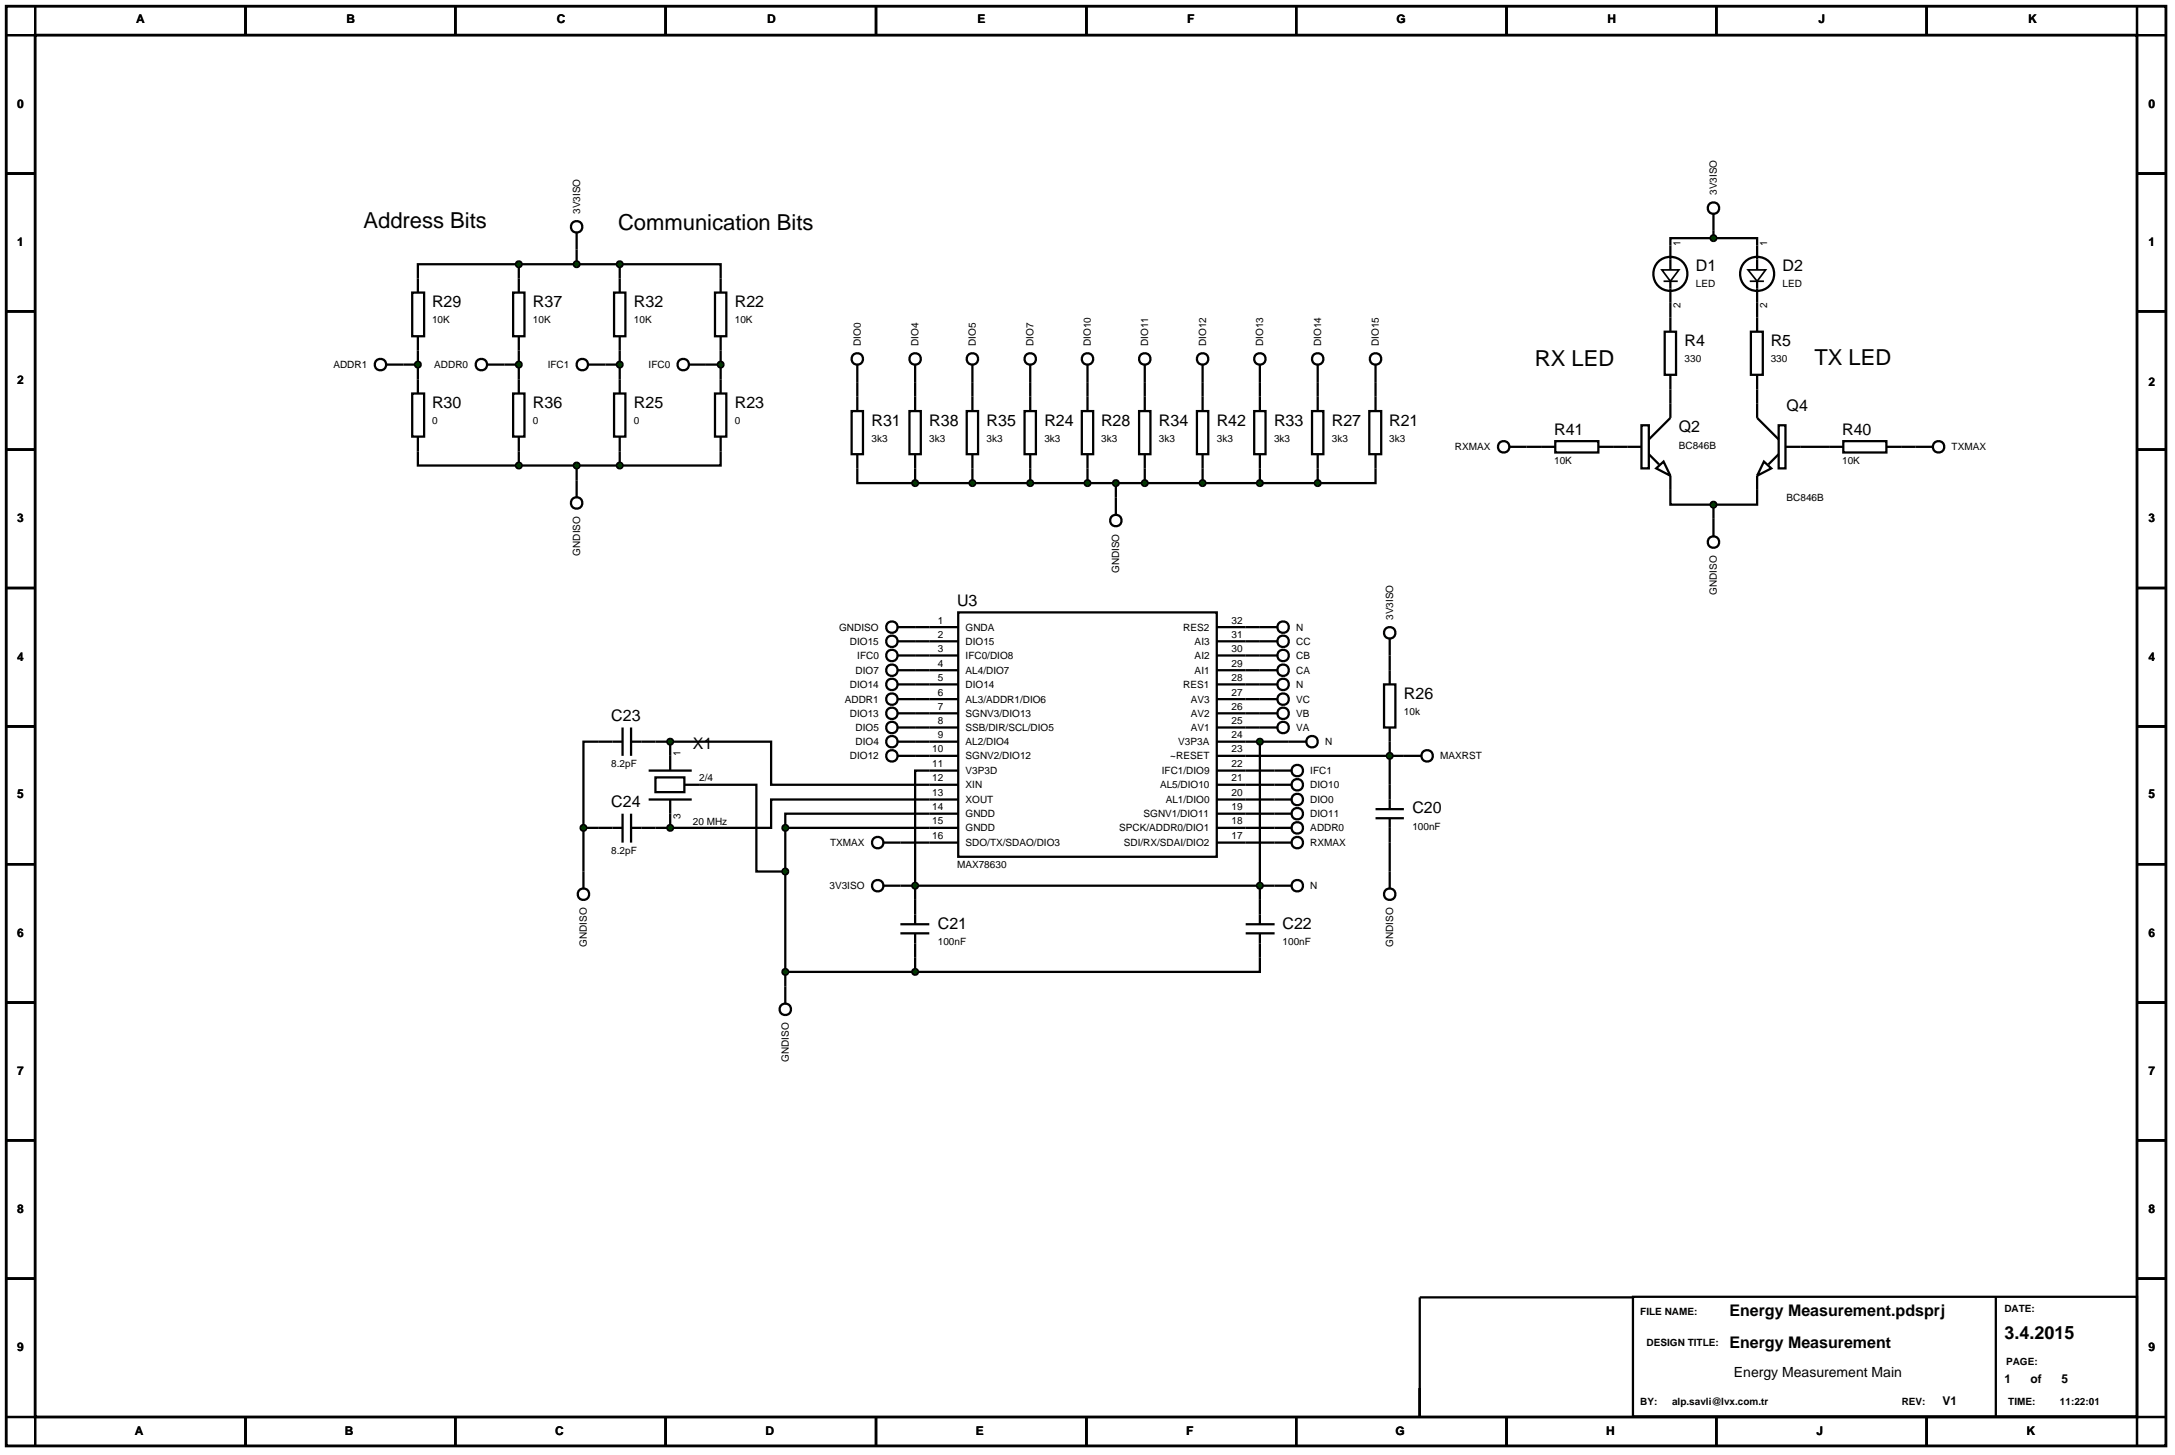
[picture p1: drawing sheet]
<svg xmlns="http://www.w3.org/2000/svg" width="384mm" height="257mm" viewBox="0 0 384 257" stroke-linecap="round" stroke-linejoin="round" font-family="sans-serif">
<path d="M1.1 1.1h380.9v253.9h-380.9zM6.2 6.2h370.7v243.7h-370.7z" fill="none" stroke="#000" stroke-width=".5"/>
<g fill="none" stroke="#000" stroke-width=".4">
<path d="M6.2 1.1v5.1h-5.1M43.3 1.1v5.1M80.3 1.1v5.1M117.4 1.1v5.1M154.5 1.1v5.1M191.6 1.1v5.1M228.6 1.1v5.1M265.7 1.1v5.1M302.7 1.1v5.1M339.8 1.1v5.1M376.9 1.1v5.1h5.1M1.1 30.6h5.1"/>
<path d="M376.9 30.6h5.1M1.1 54.9h5.1M91.5 46.6h-17.8v2.5M91.5 46.6v2.5M91.5 46.6h17.8M101.7 44v2.6M109.3 46.6h17.8v2.5M109.3 46.6v2.5M294.6 53.4v2.6M302.2 42h7.7v1.3M302.2 42h-7.6v1.3M302.2 40.7v1.3"/>
<path d="M309.9 53.4v2.6M376.9 54.9h5.1M1.1 79.3h5.1M71.2 64.3h2.5M73.7 79.6v2.5h17.8M73.7 61.8v5.1M89 64.3h2.5M91.5 61.8v5.1M91.5 79.6v2.5M106.8 64.3h2.5M109.3 61.8v5.1M109.3 79.6v2.5"/>
<path d="M124.5 64.3h2.6M127.1 79.6v2.5h-17.8M127.1 61.8v5.1M151.2 67.4v2.5M161.4 67.4v2.5M171.5 67.4v2.5M181.7 67.4v2.5M191.8 67.4v2.5M201.9 67.4v2.5M212.1 67.4v2.5M222.2 67.4v2.5M232.4 67.4v2.5"/>
<path d="M242.6 67.4v2.5M269.2 78.8h2.6M284.5 78.8h2.5M294.6 68.7v2.5M309.9 68.7v2.5M317.5 78.8h5.1M335.3 78.8h2.5M376.9 79.3h5.1M91.5 82.1h17.8M101.7 82.1v2.6M151.2 82.6v2.6h10.2M161.4 82.6v2.6"/>
<path d="M161.4 85.2h71M171.5 82.6v2.6M181.7 82.6v2.6M191.8 82.6v2.6M196.8 85.2v2.5M201.9 82.6v2.6M212.1 82.6v2.6M222.2 82.6v2.6M232.4 82.6v2.6M242.6 82.6v2.6h-10.2M294.6 86.4v2.6h7.6M302.2 89v2.5"/>
<path d="M309.9 86.4v2.6h-7.7M1.1 103.7h5.1M161.4 113.1h7.6M161.4 115.6h7.6M161.4 118.2h7.6M161.4 110.6h7.6M169 108h45.6v43.1h-45.6zM214.6 113.1h10.7M214.6 115.6h10.7M214.6 118.2h10.7M214.6 110.6h7.6M245.1 115.6v5.1"/>
<path d="M376.9 103.7h5.1M1.1 128.1h5.1M105.5 130.8h-2.6v15.2M115.6 130.8h2.6M118.2 130.8h17.8v7.6h33M118.2 130.8v2.5M123.3 138.4h10.1v15.3h5.1M161.4 123.3h7.6M161.4 125.8h7.6M161.4 128.3h7.6M161.4 133.3h7.6M161.4 120.7h7.6"/>
<path d="M161.4 130.8h7.6M169 135.9h-7.6v22.8M214.6 123.3h10.7M214.6 125.8h10.7M214.6 128.3h10.7M214.6 133.3h36.1M214.6 120.7h7.6M214.6 130.8h15.8M214.6 135.9h10.2M214.6 138.4h10.2M222.2 130.8v27.9M244.1 120.7h2v7.6h-2z"/>
<path d="M245.1 128.3v10.1M376.9 128.1h5.1M1.1 152.4h5.1M102.9 146h2.6M102.9 146v7.7M115.6 146h2.6M118.2 143.5v2.5M138.5 146h30.5M138.5 146v28M158.8 148.6h10.2M158.8 156.2h66M169 141h-33v5h-17.8"/>
<path d="M169 143.5h-30.5v2.5M214.6 148.6h10.2M214.6 146h10.2M214.6 143.5h10.2M214.6 141h10.2M245.1 148.6v5.1M376.9 152.4h5.1M1.1 176.8h5.1M138.5 171.4h22.9M161.4 168.9v2.5M222.2 168.9v2.5h-60.8M376.9 176.8h5.1"/>
<path d="M1.1 201.1h5.1M376.9 201.1h5.1M1.1 225.5h5.1M288 228.7h88.9v21.1h-88.9zM288 228.8h-37.6v21.1M352 228.7v21.1M376.9 225.5h5.1M1.1 249.9h5.1v5.1M43.3 249.9v5.1M80.3 249.9v5.1M117.4 249.9v5.1M154.5 249.9v5.1"/>
<path d="M191.6 249.9v5.1M228.6 249.9v5.1M265.7 249.9v5.1M302.7 249.9v5.1M339.8 249.9v5.1M382 249.9h-5.1v5.1"/>
<circle cx="226.3" cy="113.1" r="1.01"/>
<circle cx="226.3" cy="115.6" r="1.01"/>
<circle cx="226.3" cy="118.2" r="1.01"/>
<circle cx="226.3" cy="125.8" r="1.01"/>
<circle cx="226.3" cy="123.3" r="1.01"/>
<circle cx="226.3" cy="128.3" r="1.01"/>
<circle cx="231.4" cy="130.8" r="1.01"/>
<circle cx="251.7" cy="133.3" r="1.01"/>
</g>
<path d="M244.7 133l.4-.2-.5 .5zM245.1 132.8l.4 .2 .1 .3zM245.6 133.3l-.1 .3-.4 .2zM244.6 133.3l.5 .5-.4-.2z" fill="#004000" stroke="#000" stroke-width=".4"/>
<path d="M244.6 133.3l.5-.5 .5 .5-.5 .5z" fill="#004000"/>
<g fill="none" stroke="#000" stroke-width=".4">
<path d="M222.2 110.6h3.1M245.1 112.6v3M105.5 130.8h4.3M109.8 128.3v5M111.3 128.3v5M111.3 130.8h4.3M114.4 135.9h7.6M115.6 137.1h5.1v2.6h-5.1zM118.2 133.3v2.6M120.7 138.4h2.6M222.2 120.7h3.1M105.5 146h4.3"/>
<path d="M109.8 143.5v5.1M111.3 143.5v5.1M111.3 146h4.3M114.4 141h7.6M118.2 141v2.5M155.8 148.6h3M224.8 148.6h3"/>
<circle cx="226.3" cy="110.6" r="1.01"/>
<circle cx="245.1" cy="111.6" r="1.01"/>
<circle cx="226.3" cy="120.7" r="1.01"/>
<circle cx="154.8" cy="148.6" r="1.01"/>
<circle cx="228.8" cy="148.6" r="1.01"/>
</g>
<g fill="#004000" stroke="#000" stroke-width=".4">
<path d="M117.8 145.7l.4-.2-.5 .5zM118.2 145.5l.3 .1 .2 .4zM118.7 146l-.2 .4-.3 .1zM117.7 146l.5 .5-.4-.2z"/>
<path d="M117.9 130.4l.3-.1-.5 .5zM118.2 130.3l.3 .1 .2 .4zM118.2 131.3l.5-.5-.2 .4zM117.7 130.8l.5 .5-.4-.2z"/>
</g>
<g fill="#004000">
<path d="M117.7 146l.5-.5 .5 .5-.5 .5z"/>
<path d="M118.2 130.3l.5 .5-.5 .5-.5-.5z"/>
</g>
<path d="M245.1 138.4v4.3M161.4 158.7v4.3M222.2 158.7v4.3M242.6 144.3h5M242.6 142.7h5M245.1 144.3v4.3M158.8 164.6h5.1M158.8 163h5.1M161.4 164.6v4.3M219.7 164.6h5.1M219.7 163h5.1M222.2 164.6v4.3" fill="none" stroke="#000" stroke-width=".4"/>
<g fill="#004000" stroke="#000" stroke-width=".4">
<path d="M221.9 130.4l.3-.1-.5 .5zM222.2 130.3l.4 .2 .1 .3zM222.2 131.3l.5-.5-.2 .4zM221.7 130.8l.5 .5-.4-.2z"/>
<path d="M161 155.9l.4-.2-.5 .5zM161.4 155.7l.4 .2 .1 .3zM161.9 156.2l-.1 .3-.4 .2zM160.9 156.2l.5 .5-.3-.1z"/>
<path d="M221.9 155.8l.3-.1-.5 .5zM222.2 155.7l.4 .2 .1 .3zM222.2 156.7l.5-.5-.2 .4zM221.7 156.2l.5 .5-.4-.2z"/>
</g>
<g fill="#004000">
<path d="M222.2 130.3l.5 .5-.5 .5-.5-.5z"/>
<path d="M160.9 156.2l.5-.5 .5 .5-.5 .5z"/>
<path d="M222.2 155.7l.5 .5-.5 .5-.5-.5z"/>
</g>
<g fill="none" stroke="#000" stroke-width=".4">
<path d="M158.3 115.6h3.1M158.3 123.3h3.1M224.8 135.9h3M155.8 156.2h3M224.8 146h3M138.5 174v3"/>
<circle cx="157.3" cy="115.6" r="1.01"/>
<circle cx="157.3" cy="123.3" r="1.01"/>
<circle cx="228.8" cy="135.9" r="1.01"/>
<circle cx="154.8" cy="156.2" r="1.01"/>
<circle cx="228.8" cy="146" r="1.01"/>
<circle cx="138.5" cy="178" r="1.01"/>
</g>
<path d="M138.2 145.6l.3-.1-.5 .5zM138.5 145.5l.3 .1 .2 .4zM139 146l-.2 .4-.3 .1zM138 146l.5 .5-.4-.2z" fill="#004000" stroke="#000" stroke-width=".4"/>
<path d="M138 146l.5-.5 .5 .5-.5 .5z" fill="#004000"/>
<g fill="none" stroke="#000" stroke-width=".4">
<path d="M102.9 153.7v3M245.1 153.7v3"/>
<circle cx="102.9" cy="157.7" r="1.01"/>
<circle cx="245.1" cy="157.7" r="1.01"/>
</g>
<path d="M102.6 145.6l.3-.1-.5 .5zM102.9 145.5l.4 .2 .1 .3zM103.4 146l-.1 .3-.4 .2zM102.4 146l.5 .5-.4-.2z" fill="#004000" stroke="#000" stroke-width=".4"/>
<path d="M102.4 146l.5-.5 .5 .5-.5 .5z" fill="#004000"/>
<g fill="none" stroke="#000" stroke-width=".4">
<path d="M72.7 51.6h2.1v7.7h-2.1zM73.7 49.1v2.5M73.7 59.3v2.5M90.5 51.6h2v7.7h-2zM91.5 49.1v2.5M91.5 59.3v2.5M108.3 51.6h2v7.7h-2zM109.3 49.1v2.5M109.3 59.3v2.5M126.1 51.6h2v7.7h-2zM127.1 49.1v2.5M127.1 59.3v2.5"/>
<path d="M68.2 64.3h3M72.7 69.4h2.1v7.6h-2.1zM73.7 66.9v2.5M73.7 77v2.6M85.9 64.3h3.1M90.5 69.4h2v7.6h-2zM91.5 66.9v2.5M91.5 77v2.6M103.7 64.3h3.1M108.3 69.4h2v7.6h-2zM109.3 66.9v2.5M109.3 77v2.6"/>
<path d="M121.5 64.3h3M126.1 69.4h2v7.6h-2zM127.1 66.9v2.5M127.1 77v2.6M158.3 110.6h3.1M224.8 156.2h3"/>
<circle cx="67.1" cy="64.3" r="1.01"/>
<circle cx="84.9" cy="64.3" r="1.01"/>
<circle cx="102.7" cy="64.3" r="1.01"/>
<circle cx="120.5" cy="64.3" r="1.01"/>
<circle cx="157.3" cy="110.6" r="1.01"/>
<circle cx="228.8" cy="156.2" r="1.01"/>
</g>
<g fill="#004000" stroke="#000" stroke-width=".4">
<path d="M126.8 63.9l.3-.1-.5 .5zM127.1 63.8l.3 .1 .2 .4zM127.1 64.8l.5-.5-.2 .4zM126.6 64.3l.5 .5-.4-.2z"/>
<path d="M109 63.9l.3-.1-.5 .5zM109.3 63.8l.4 .2 .1 .3zM109.3 64.8l.5-.5-.2 .4zM108.8 64.3l.5 .5-.3-.1z"/>
<path d="M91.2 63.9l.3-.1-.5 .5zM91.5 63.8l.4 .2 .1 .3zM92 64.3l-.2 .4-.3 .1zM91 64.3l.5 .5-.3-.1z"/>
<path d="M73.4 63.9l.3-.1-.5 .5zM73.7 63.8l.3 .1 .2 .4zM73.7 64.8l.5-.5-.2 .4zM73.2 64.3l.5 .5-.3-.1z"/>
<path d="M108.9 81.8l.4-.2-.5 .5zM109.3 81.6l.4 .2 .1 .3zM109.8 82.1l-.1 .3-.4 .2zM108.8 82.1l.5 .5-.4-.2z"/>
<path d="M91.1 81.8l.4-.2-.5 .5zM91.5 81.6l.3 .1 .2 .4zM92 82.1l-.1 .3-.4 .2zM91 82.1l.5 .5-.4-.2z"/>
<path d="M108.9 46.3l.4-.2-.5 .5zM109.3 46.1l.3 .1 .2 .4zM109.8 46.6l-.1 .3-.4 .2zM108.8 46.6l.5 .5-.4-.2z"/>
<path d="M91.2 46.2l.3-.1-.5 .5zM91.5 46.1l.3 .1 .2 .4zM92 46.6l-.1 .3-.4 .2zM91 46.6l.5 .5-.4-.2z"/>
</g>
<g fill="#004000">
<path d="M127.1 63.8l.5 .5-.5 .5-.5-.5z"/>
<path d="M109.3 63.8l.5 .5-.5 .5-.5-.5z"/>
<path d="M91.5 63.8l.5 .5-.5 .5-.5-.5z"/>
<path d="M73.7 63.8l.5 .5-.5 .5-.5-.5z"/>
<path d="M108.8 82.1l.5-.5 .5 .5-.5 .5z"/>
<path d="M91.5 81.6l.5 .5-.5 .5-.5-.5z"/>
<path d="M108.8 46.6l.5-.5 .5 .5-.5 .5z"/>
<path d="M91 46.6l.5-.5 .5 .5-.5 .5z"/>
</g>
<g fill="none" stroke="#000" stroke-width=".4">
<path d="M101.7 41v3"/>
<circle cx="101.7" cy="40" r="1.01"/>
</g>
<path d="M101.4 46.2l.3-.1-.5 .5zM101.7 46.1l.3 .1 .2 .4zM102.2 46.6l-.2 .4-.3 .1zM101.2 46.6l.5 .5-.4-.2z" fill="#004000" stroke="#000" stroke-width=".4"/>
<path d="M101.2 46.6l.5-.5 .5 .5-.5 .5z" fill="#004000"/>
<g fill="none" stroke="#000" stroke-width=".4">
<path d="M101.7 84.7v3"/>
<circle cx="101.7" cy="88.7" r="1.01"/>
</g>
<path d="M101.3 81.8l.4-.2-.5 .5zM101.7 81.6l.3 .1 .2 .4zM102.2 82.1l-.2 .4-.3 .1zM101.2 82.1l.5 .5-.4-.2z" fill="#004000" stroke="#000" stroke-width=".4"/>
<path d="M101.2 82.1l.5-.5 .5 .5-.5 .5z" fill="#004000"/>
<g fill="none" stroke="#000" stroke-width=".4">
<path d="M293.6 58.5h2v7.6h-2zM294.6 43.3v4.3M294.6 49.6v3.8M294.6 56v2.5M308.8 58.5h2.1v7.6h-2.1zM309.9 43.3v4.3M309.9 49.6v3.8M309.9 56v2.5M266.2 78.8h3M271.8 78.8h2.5M274.3 77.8h7.6v2h-7.6zM281.9 78.8h2.6"/>
<path d="M287 78.8h2.5M289.5 75h1.3v7.6h-1.3zM294.6 66.1v2.6M294.6 71.2v2.5l-3.8 3.8M309.9 66.1v2.6M309.9 71.2v2.5l3.8 3.8M313.7 75h1.2v7.6h-1.2zM314.9 78.8h2.6M322.6 78.8h2.5M325.1 77.8h7.6v2h-7.6zM332.7 78.8h2.6M337.8 78.8h3"/>
<path d="M290.8 80.1l1.8 1.8M292.1 82.6l1.3-1.2 1.2 2.5zM294.6 83.9v2.5M302.2 91.5v3.1M309.9 83.9v2.5M311.1 81.4l1.3 1.2-2.5 1.3zM313.7 80.1l-1.8 1.8"/>
<circle cx="294.6" cy="48.3" r="3"/>
<circle cx="309.9" cy="48.3" r="3"/>
<circle cx="265.2" cy="78.8" r="1.01"/>
<circle cx="341.9" cy="78.8" r="1.01"/>
<circle cx="302.2" cy="95.6" r="1.01"/>
</g>
<path d="M293.1 47.6h3l-1.5 2zM293.4 49.6h2.5M308.3 47.6h3.1l-1.5 2zM308.6 49.6h2.5" fill="none" stroke="#000" stroke-width=".3"/>
<path d="M301.8 88.7l.4-.2-.5 .5zM302.2 88.5l.4 .2 .1 .3zM302.7 89l-.1 .3-.4 .2zM301.7 89l.5 .5-.4-.2z" fill="#004000" stroke="#000" stroke-width=".4"/>
<path d="M301.7 89l.5-.5 .5 .5-.5 .5z" fill="#004000"/>
<g fill="none" stroke="#000" stroke-width=".4">
<path d="M302.2 37.7v3M158.3 113.1h3.1M158.3 118.2h3.1M158.3 120.7h3.1M158.3 125.8h3.1M158.3 128.3h3.1M158.3 130.8h3.1M158.3 133.3h3.1M224.8 138.4h3M224.8 143.5h3M224.8 141h3"/>
<circle cx="302.2" cy="36.7" r="1.01"/>
<circle cx="157.3" cy="118.2" r="1.01"/>
<circle cx="157.3" cy="113.1" r="1.01"/>
<circle cx="157.3" cy="128.3" r="1.01"/>
<circle cx="157.3" cy="133.3" r="1.01"/>
<circle cx="157.3" cy="125.8" r="1.01"/>
<circle cx="157.3" cy="130.8" r="1.01"/>
<circle cx="157.3" cy="120.7" r="1.01"/>
<circle cx="228.8" cy="138.4" r="1.01"/>
<circle cx="228.8" cy="143.5" r="1.01"/>
<circle cx="228.8" cy="141" r="1.01"/>
</g>
<path d="M138.2 153.3l.3-.1-.5 .5zM138.5 153.2l.3 .1 .2 .4zM138.5 154.2l.5-.5-.2 .4zM138 153.7l.5 .5-.4-.2z" fill="#004000" stroke="#000" stroke-width=".4"/>
<path d="M138 153.7l.5-.5 .5 .5-.5 .5z" fill="#004000"/>
<g fill="none" stroke="#000" stroke-width=".4">
<path d="M150.2 72.5h2v7.6h-2zM151.2 69.9v2.6M160.4 72.5h2v7.6h-2zM161.4 69.9v2.6M170.5 72.5h2v7.6h-2zM171.5 69.9v2.6M180.7 72.5h2v7.6h-2zM181.7 69.9v2.6M190.8 72.5h2v7.6h-2zM191.8 69.9v2.6M200.9 72.5h2v7.6h-2zM201.9 69.9v2.6"/>
<path d="M211.1 72.5h2v7.6h-2zM212.1 69.9v2.6M221.2 72.5h2v7.6h-2zM222.2 69.9v2.6M231.4 72.5h2v7.6h-2zM232.4 69.9v2.6M241.5 72.5h2.1v7.6h-2.1zM242.6 69.9v2.6M151.2 80.1v2.5M161.4 80.1v2.5M171.5 80.1v2.5M181.7 80.1v2.5"/>
<path d="M191.8 80.1v2.5M201.9 80.1v2.5M212.1 80.1v2.5M222.2 80.1v2.5M232.4 80.1v2.5M242.6 80.1v2.5"/>
</g>
<g fill="#004000" stroke="#000" stroke-width=".4">
<path d="M161 84.9l.4-.2-.5 .5zM161.4 84.7l.4 .2 .1 .3zM161.4 85.7l.5-.5-.1 .3zM160.9 85.2l.5 .5-.3-.1z"/>
<path d="M171.1 84.9l.4-.2-.5 .5zM171.5 84.7l.4 .2 .1 .3zM172 85.2l-.1 .3-.4 .2zM171 85.2l.5 .5-.3-.1z"/>
<path d="M181.4 84.8l.3-.1-.5 .5zM181.7 84.7l.3 .1 .2 .4zM182.2 85.2l-.2 .4-.3 .1zM181.2 85.2l.5 .5-.4-.2z"/>
<path d="M191.5 84.8l.3-.1-.5 .5zM191.8 84.7l.4 .2 .1 .3zM192.3 85.2l-.1 .3-.4 .2zM191.3 85.2l.5 .5-.4-.2z"/>
<path d="M201.6 84.8l.3-.1-.5 .5zM201.9 84.7l.4 .2 .1 .3zM202.4 85.2l-.1 .3-.4 .2zM201.4 85.2l.5 .5-.4-.2z"/>
<path d="M211.8 84.8l.3-.1-.5 .5zM212.1 84.7l.4 .2 .1 .3zM212.1 85.7l.5-.5-.2 .4zM211.6 85.2l.5 .5-.4-.2z"/>
<path d="M221.9 84.8l.3-.1-.5 .5zM222.2 84.7l.4 .2 .1 .3zM222.2 85.7l.5-.5-.2 .4zM221.7 85.2l.5 .5-.4-.2z"/>
<path d="M232.1 84.8l.3-.1-.5 .5zM232.4 84.7l.4 .2 .1 .3zM232.4 85.7l.5-.5-.1 .3zM231.9 85.2l.5 .5-.3-.1z"/>
</g>
<g fill="#004000">
<path d="M161.4 84.7l.5 .5-.5 .5-.5-.5z"/>
<path d="M171 85.2l.5-.5 .5 .5-.5 .5z"/>
<path d="M181.7 84.7l.5 .5-.5 .5-.5-.5z"/>
<path d="M191.8 84.7l.5 .5-.5 .5-.5-.5z"/>
<path d="M201.9 84.7l.5 .5-.5 .5-.5-.5z"/>
<path d="M212.1 84.7l.5 .5-.5 .5-.5-.5z"/>
<path d="M222.2 84.7l.5 .5-.5 .5-.5-.5z"/>
<path d="M232.4 84.7l.5 .5-.5 .5-.5-.5z"/>
</g>
<g fill="none" stroke="#000" stroke-width=".4">
<path d="M196.8 87.7v3.1"/>
<circle cx="196.8" cy="91.8" r="1.01"/>
</g>
<path d="M196.5 84.8l.3-.1-.5 .5zM196.8 84.7l.4 .2 .1 .3zM196.8 85.7l.5-.5-.2 .4zM196.3 85.2l.5 .5-.4-.2z" fill="#004000" stroke="#000" stroke-width=".4"/>
<path d="M196.8 84.7l.5 .5-.5 .5-.5-.5z" fill="#004000"/>
<g fill="none" stroke="#000" stroke-width=".4">
<path d="M151.2 64.3v3.1M161.4 64.3v3.1M171.5 64.3v3.1M181.7 64.3v3.1M191.8 64.3v3.1M201.9 64.3v3.1M212.1 64.3v3.1M222.2 64.3v3.1M232.4 64.3v3.1M242.6 64.3v3.1"/>
<circle cx="151.2" cy="63.3" r="1.01"/>
<circle cx="161.4" cy="63.3" r="1.01"/>
<circle cx="171.5" cy="63.3" r="1.01"/>
<circle cx="181.7" cy="63.3" r="1.01"/>
<circle cx="191.8" cy="63.3" r="1.01"/>
<circle cx="201.9" cy="63.3" r="1.01"/>
<circle cx="212.1" cy="63.3" r="1.01"/>
<circle cx="222.2" cy="63.3" r="1.01"/>
<circle cx="232.4" cy="63.3" r="1.01"/>
<circle cx="242.6" cy="63.3" r="1.01"/>
</g>
<g fill="#004000" stroke="#000" stroke-width=".4">
<path d="M161 171.1l.4-.2-.5 .5zM161.4 170.9l.3 .1 .2 .4zM161.9 171.4l-.1 .3-.4 .2zM160.9 171.4l.5 .5-.4-.2z"/>
<path d="M138.2 171l.3-.1-.5 .5zM138.5 170.9l.3 .1 .2 .4zM139 171.4l-.2 .4-.3 .1zM138 171.4l.5 .5-.4-.2z"/>
<path d="M301.9 41.6l.3-.1-.5 .5zM302.2 41.5l.3 .1 .2 .4zM302.7 42l-.1 .3-.4 .2zM301.7 42l.5 .5-.4-.2z"/>
</g>
<g fill="#004000">
<path d="M160.9 171.4l.5-.5 .5 .5-.5 .5z"/>
<path d="M138.5 170.9l.5 .5-.5 .5-.5-.5z"/>
<path d="M301.7 42l.5-.5 .5 .5-.5 .5z"/>
</g>
<g font-size="3.9">
<text x="64.1" y="40.2">Address Bits</text>
<text x="109" y="40.5">Communication Bits</text>
<text x="270.7" y="64.6">RX LED</text>
<text x="320" y="64.3">TX LED</text>
</g>
<text font-size="3.2" x="353.5" y="236.2">3.4.2015</text>
<g font-size="2.8">
<text x="299.1" y="47.9">D1</text>
<text x="314.4" y="47.9">D2</text>
<text x="76.2" y="54.2">R29</text>
<text x="94" y="54.2">R37</text>
<text x="111.8" y="54.2">R32</text>
<text x="129.6" y="54.2">R22</text>
<text x="297.1" y="61.1">R4</text>
<text x="312.3" y="61.1">R5</text>
<text x="76.2" y="72">R30</text>
<text x="94" y="72">R36</text>
<text x="111.8" y="72">R25</text>
<text x="129.6" y="72">R23</text>
<text x="153.7" y="75.1">R31</text>
<text x="163.9" y="75.1">R38</text>
<text x="174" y="75.1">R35</text>
<text x="184.2" y="75.1">R24</text>
<text x="194.2" y="75.1">R28</text>
<text x="204.4" y="75.1">R34</text>
<text x="214.6" y="75.1">R42</text>
<text x="224.7" y="75.1">R33</text>
<text x="234.9" y="75.1">R27</text>
<text x="245" y="75.1">R21</text>
<text x="274.1" y="76.7">R41</text>
<text x="296.1" y="76.3">Q2</text>
<text x="315.1" y="72.6">Q4</text>
<text x="324.9" y="76.7">R40</text>
<text x="168.8" y="106.9">U3</text>
<text x="247.6" y="123.3">R26</text>
<text x="107.8" y="127.2">C23</text>
<text x="122.2" y="132.2">X1</text>
<text x="107.8" y="142.4">C24</text>
<text x="249.1" y="143.5">C20</text>
<text x="165.4" y="163.9">C21</text>
<text x="226.2" y="163.9">C22</text>
<text x="305" y="232.1">Energy Measurement.pdsprj</text>
<text x="305" y="237.7">Energy Measurement</text>
</g>
<text font-size="2.5" x="305.8" y="242.8">Energy Measurement Main</text>
<g font-size="2.1">
<text x="24" y="4">A</text>
<text x="61.1" y="4">B</text>
<text x="98.2" y="4">C</text>
<text x="135.3" y="4">D</text>
<text x="172.4" y="4">E</text>
<text x="209.4" y="4">F</text>
<text x="246.3" y="4">G</text>
<text x="283.5" y="4">H</text>
<text x="320.7" y="4">J</text>
<text x="357.7" y="4">K</text>
<text x="3" y="19">0</text>
<text x="378.9" y="19">0</text>
<text x="3" y="43.4">1</text>
<text x="378.9" y="43.4">1</text>
<text x="3" y="67.7">2</text>
<text x="378.9" y="68">2</text>
<text x="3" y="92.1">3</text>
<text x="378.9" y="92.1">3</text>
<text x="3" y="116.5">4</text>
<text x="378.9" y="116.5">4</text>
<text x="3" y="140.8">5</text>
<text x="378.9" y="140.8">5</text>
<text x="3" y="165.2">6</text>
<text x="378.9" y="165.2">6</text>
<text x="3" y="189.6">7</text>
<text x="378.9" y="189.6">7</text>
<text x="3" y="213.9">8</text>
<text x="378.9" y="213.9">8</text>
<text x="3" y="238.3">9</text>
<text x="378.9" y="238.3">9</text>
<text x="353.5" y="243.8">1</text>
<text x="358.1" y="243.8">of</text>
<text x="363.6" y="243.8">5</text>
<text x="342.6" y="247.8">V1</text>
<text x="23.8" y="253.1">A</text>
<text x="60.8" y="253.1">B</text>
<text x="97.9" y="253.1">C</text>
<text x="135" y="253.1">D</text>
<text x="172.1" y="253.1">E</text>
<text x="209.2" y="253.1">F</text>
<text x="246.1" y="253.1">G</text>
<text x="283.3" y="253.1">H</text>
<text x="320.4" y="253.1">J</text>
<text x="357.4" y="253.1">K</text>
</g>
<g font-size="1.8">
<text x="302.8" y="34.4" transform="rotate(-90 302.8 34.4)">3V3ISO</text>
<text x="102.3" y="37.7" transform="rotate(-90 102.3 37.7)">3V3ISO</text>
<text x="296.4" y="43.3" transform="rotate(-90 296.4 43.3)">1</text>
<text x="311.7" y="43.3" transform="rotate(-90 311.7 43.3)">1</text>
<text x="299.1" y="50.7">LED</text>
<text x="314.4" y="50.7">LED</text>
<text x="76.2" y="57">10K</text>
<text x="94" y="57">10K</text>
<text x="111.8" y="57">10K</text>
<text x="129.6" y="57">10K</text>
<text x="296.4" y="54.4" transform="rotate(-90 296.4 54.4)">2</text>
<text x="311.7" y="54.4" transform="rotate(-90 311.7 54.4)">2</text>
<text x="58.8" y="64.9">ADDR1</text>
<text x="76.6" y="64.9">ADDR0</text>
<text x="96.6" y="64.9">IFC1</text>
<text x="114.4" y="64.9">IFC0</text>
<text x="151.8" y="61" transform="rotate(-90 151.8 61)">DIO0</text>
<text x="162" y="61" transform="rotate(-90 162 61)">DIO4</text>
<text x="172.1" y="61" transform="rotate(-90 172.1 61)">DIO5</text>
<text x="182.3" y="61" transform="rotate(-90 182.3 61)">DIO7</text>
<text x="192.4" y="61" transform="rotate(-90 192.4 61)">DIO10</text>
<text x="202.5" y="61" transform="rotate(-90 202.5 61)">DIO11</text>
<text x="212.7" y="61" transform="rotate(-90 212.7 61)">DIO12</text>
<text x="222.8" y="61" transform="rotate(-90 222.8 61)">DIO13</text>
<text x="233" y="61" transform="rotate(-90 233 61)">DIO14</text>
<text x="243.2" y="61" transform="rotate(-90 243.2 61)">DIO15</text>
<text x="297.1" y="63.9">330</text>
<text x="312.3" y="63.9">330</text>
<text x="76.2" y="74.8">0</text>
<text x="94" y="74.8">0</text>
<text x="111.8" y="74.8">0</text>
<text x="129.6" y="74.8">0</text>
<text x="153.7" y="77.9">3k3</text>
<text x="163.9" y="77.9">3k3</text>
<text x="174" y="77.9">3k3</text>
<text x="184.2" y="77.9">3k3</text>
<text x="194.2" y="77.9">3k3</text>
<text x="204.4" y="77.9">3k3</text>
<text x="214.6" y="77.9">3k3</text>
<text x="224.7" y="77.9">3k3</text>
<text x="234.9" y="77.9">3k3</text>
<text x="245" y="77.9">3k3</text>
<text x="256.6" y="79.4">RXMAX</text>
<text x="274.1" y="81.8">10K</text>
<text x="296.1" y="79.1">BC846B</text>
<text x="324.9" y="81.8">10K</text>
<text x="344.2" y="79.4">TXMAX</text>
<text x="315.1" y="88.4">BC846B</text>
<text x="102.3" y="98" transform="rotate(-90 102.3 98)">GNDISO</text>
<text x="197.4" y="101.1" transform="rotate(-90 197.4 101.1)">GNDISO</text>
<text x="302.8" y="104.9" transform="rotate(-90 302.8 104.9)">GNDISO</text>
<text x="148" y="111.2">GNDISO</text>
<text x="149.9" y="113.7">DIO15</text>
<text x="165.4" y="110">1</text>
<text x="165.4" y="112.5">2</text>
<text x="170.3" y="111.2">GNDA</text>
<text x="170.3" y="113.7">DIO15</text>
<text x="208.7" y="111.2">RES2</text>
<text x="210.7" y="113.7">AI3</text>
<text x="217.2" y="110">32</text>
<text x="217.2" y="112.5">31</text>
<text x="228.6" y="113.7">CC</text>
<text x="228.6" y="111.2">N</text>
<text x="245.7" y="109.3" transform="rotate(-90 245.7 109.3)">3V3ISO</text>
<text x="150.9" y="118.8">DIO7</text>
<text x="151.2" y="116.2">IFC0</text>
<text x="165.4" y="115">3</text>
<text x="165.4" y="117.6">4</text>
<text x="170.3" y="116.2">IFC0/DIO8</text>
<text x="170.3" y="118.8">AL4/DIO7</text>
<text x="210.7" y="116.2">AI2</text>
<text x="210.7" y="118.8">AI1</text>
<text x="217.2" y="115">30</text>
<text x="217.2" y="117.6">29</text>
<text x="228.6" y="116.2">CB</text>
<text x="228.6" y="118.8">CA</text>
<text x="149" y="123.9">ADDR1</text>
<text x="149.9" y="121.3">DIO14</text>
<text x="165.4" y="120.1">5</text>
<text x="165.4" y="122.7">6</text>
<text x="165.4" y="125.2">7</text>
<text x="170.3" y="121.3">DIO14</text>
<text x="170.3" y="123.9">AL3/ADDR1/DIO6</text>
<text x="208.7" y="121.3">RES1</text>
<text x="210" y="123.9">AV3</text>
<text x="217.2" y="120.1">28</text>
<text x="217.2" y="122.7">27</text>
<text x="217.2" y="125.2">26</text>
<text x="228.6" y="123.9">VC</text>
<text x="228.6" y="121.3">N</text>
<text x="149.9" y="126.4">DIO13</text>
<text x="150.9" y="128.9">DIO5</text>
<text x="150.9" y="131.4">DIO4</text>
<text x="165.4" y="127.7">8</text>
<text x="165.4" y="130.2">9</text>
<text x="170.3" y="126.4">SGNV3/DIO13</text>
<text x="170.3" y="128.9">SSB/DIR/SCL/DIO5</text>
<text x="170.3" y="131.4">AL2/DIO4</text>
<text x="207.8" y="131.4">V3P3A</text>
<text x="210" y="126.4">AV2</text>
<text x="210" y="128.9">AV1</text>
<text x="217.2" y="127.7">25</text>
<text x="217.2" y="130.2">24</text>
<text x="228.6" y="126.4">VB</text>
<text x="228.6" y="128.9">VA</text>
<text x="233.7" y="131.4">N</text>
<text x="247.6" y="126.1">10k</text>
<text x="107.8" y="135.3">8.2pF</text>
<text x="120" y="133.3" transform="rotate(-90 120 133.3)">1</text>
<text x="123.3" y="137.8">2/4</text>
<text x="149.9" y="133.9">DIO12</text>
<text x="164.4" y="132.7">10</text>
<text x="164.4" y="135.3">11</text>
<text x="164.4" y="137.8">12</text>
<text x="170.3" y="133.9">SGNV2/DIO12</text>
<text x="170.3" y="136.5">V3P3D</text>
<text x="204.9" y="136.5">IFC1/DIO9</text>
<text x="206.4" y="133.9">~RESET</text>
<text x="217.2" y="132.7">23</text>
<text x="217.2" y="135.3">22</text>
<text x="217.2" y="137.8">21</text>
<text x="231.1" y="136.5">IFC1</text>
<text x="254" y="133.9">MAXRST</text>
<text x="164.4" y="140.4">13</text>
<text x="164.4" y="142.9">14</text>
<text x="170.3" y="139">XIN</text>
<text x="170.3" y="141.6">XOUT</text>
<text x="204.6" y="139">AL5/DIO10</text>
<text x="205.6" y="141.6">AL1/DIO0</text>
<text x="217.2" y="140.4">20</text>
<text x="217.2" y="142.9">19</text>
<text x="231.1" y="141.6">DIO0</text>
<text x="231.1" y="139">DIO10</text>
<text x="120" y="144.5" transform="rotate(-90 120 144.5)">3</text>
<text x="122.2" y="145.5">20 MHz</text>
<text x="146.4" y="149.2">TXMAX</text>
<text x="164.4" y="145.4">15</text>
<text x="164.4" y="148">16</text>
<text x="170.3" y="144.1">GNDD</text>
<text x="170.3" y="146.6">GNDD</text>
<text x="170.3" y="149.2">SDO/TX/SDAO/DIO3</text>
<text x="197.4" y="146.6">SPCK/ADDR0/DIO1</text>
<text x="198.2" y="149.2">SDI/RX/SDAI/DIO2</text>
<text x="201.7" y="144.1">SGNV1/DIO11</text>
<text x="217.2" y="145.4">18</text>
<text x="217.2" y="148">17</text>
<text x="231.1" y="149.2">RXMAX</text>
<text x="231.1" y="146.6">ADDR0</text>
<text x="231.1" y="144.1">DIO11</text>
<text x="249.1" y="146.4">100nF</text>
<text x="107.8" y="150.6">8.2pF</text>
<text x="168.8" y="153.1">MAX78630</text>
<text x="146.3" y="156.8">3V3ISO</text>
<text x="231.1" y="156.8">N</text>
<text x="103.5" y="167" transform="rotate(-90 103.5 167)">GNDISO</text>
<text x="165.4" y="166.7">100nF</text>
<text x="226.2" y="166.7">100nF</text>
<text x="245.7" y="167" transform="rotate(-90 245.7 167)">GNDISO</text>
<text x="139.1" y="187.3" transform="rotate(-90 139.1 187.3)">GNDISO</text>
<text x="289.3" y="231.9">FILE NAME:</text>
<text x="353.5" y="231.4">DATE:</text>
<text x="290.4" y="237.4">DESIGN TITLE:</text>
<text x="353.8" y="240.8">PAGE:</text>
<text x="289.3" y="247.7">BY:</text>
<text x="294.9" y="247.7">alp.savli@lvx.com.tr</text>
<text x="335.4" y="247.8">REV:</text>
<text x="354.2" y="247.8">TIME:</text>
<text x="363.3" y="247.8">11:22:01</text>
</g>
</svg>
